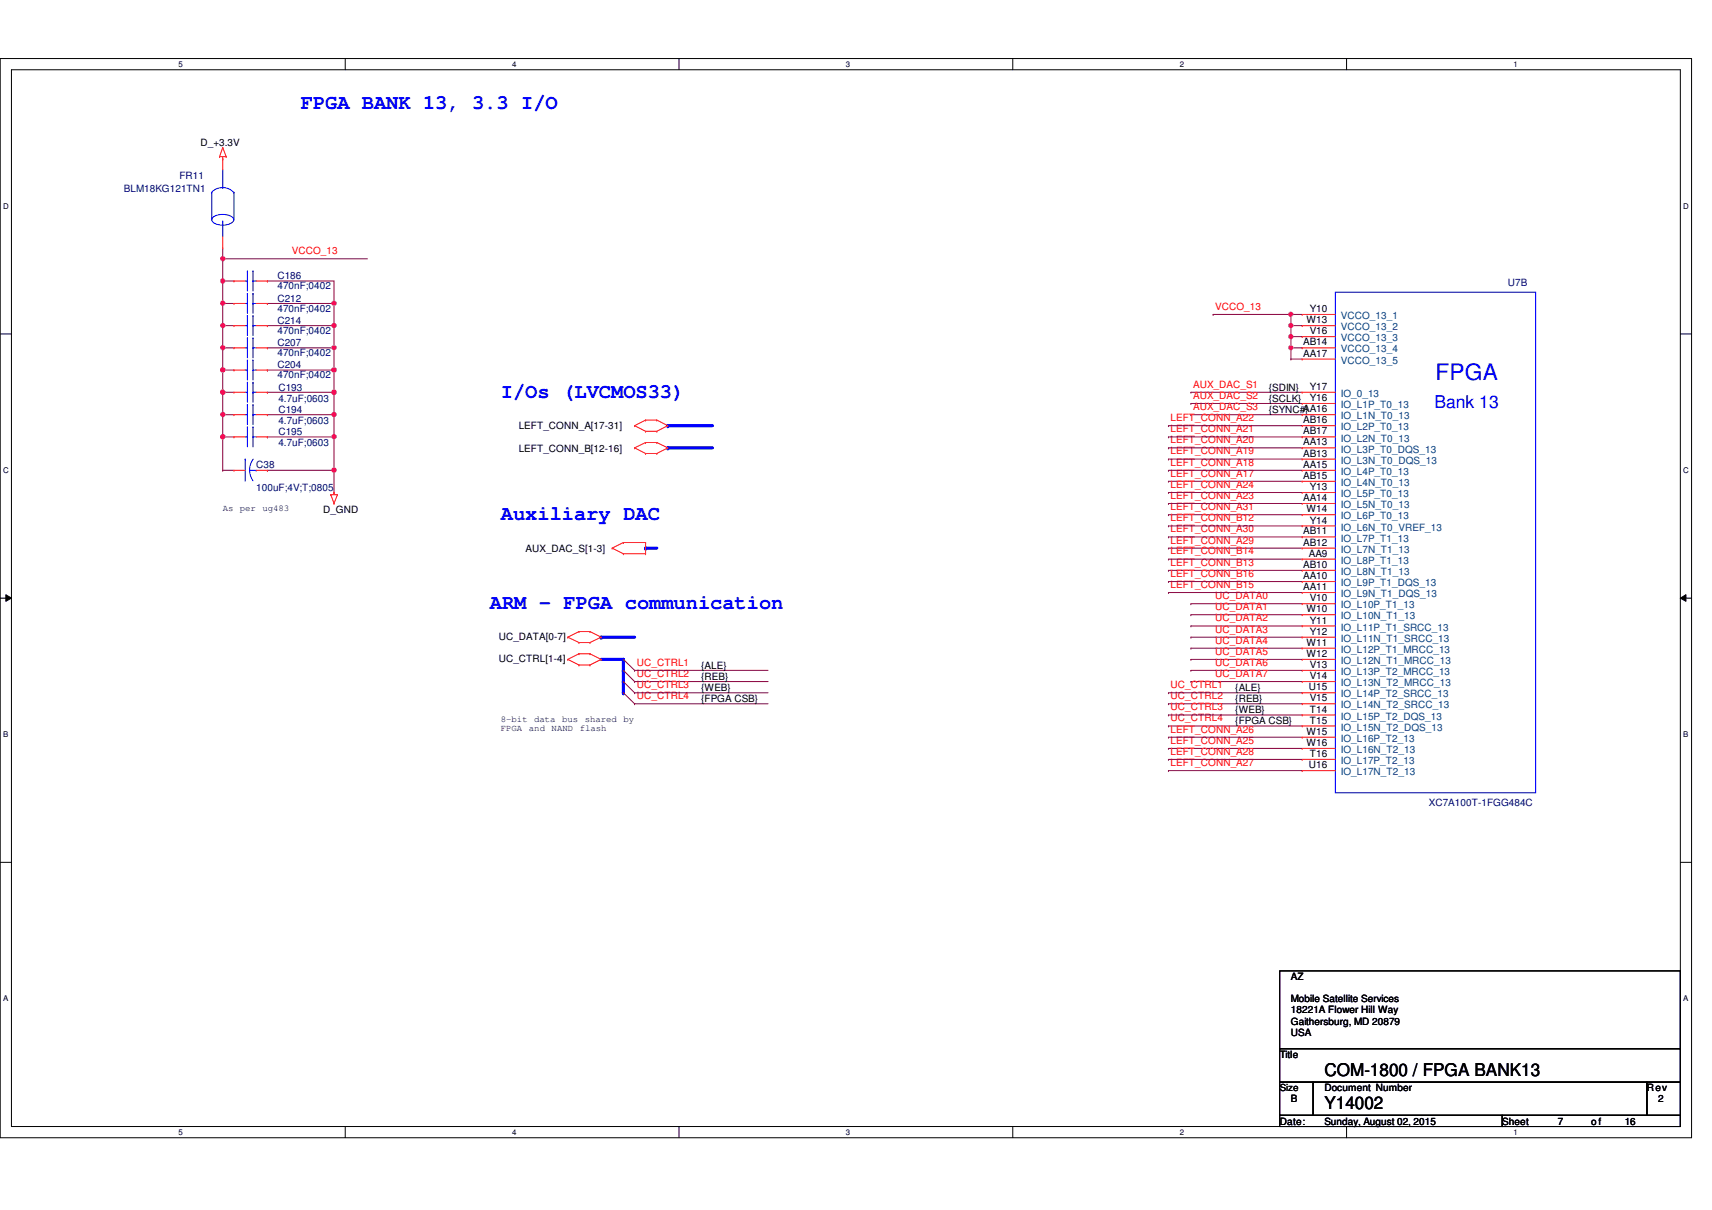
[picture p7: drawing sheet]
<svg xmlns="http://www.w3.org/2000/svg" width="297mm" height="210mm" viewBox="0 0 297 210" stroke-linecap="round" stroke-linejoin="round" font-family="sans-serif">
<path d="M0 10.2h293.5v187.2h-293.5zM2 12.1h289.5v183.4h-289.5z" fill="none" stroke="#000" stroke-width=".17"/>
<g fill="#fff">
<path d="M30.9 10.4h.8v1.5h-.8z"/>
<path d="M30.9 195.7h.8v1.5h-.8z"/>
</g>
<path d="M59.9 10.2v1.9M59.9 195.5v1.9" fill="none" stroke="#000" stroke-width=".17"/>
<g fill="#fff">
<path d="M88.9 10.4h.7v1.5h-.7z"/>
<path d="M88.9 195.7h.7v1.5h-.7z"/>
</g>
<path d="M117.8 10.2v1.9M117.8 195.5v1.9" fill="none" stroke="#000" stroke-width=".17"/>
<g fill="#fff">
<path d="M146.8 10.4h.7v1.5h-.7z"/>
<path d="M146.8 195.7h.7v1.5h-.7z"/>
</g>
<path d="M175.7 10.2v1.9M175.7 195.5v1.9" fill="none" stroke="#000" stroke-width=".17"/>
<g fill="#fff">
<path d="M204.7 10.4h.7v1.5h-.7z"/>
<path d="M204.7 195.7h.7v1.5h-.7z"/>
</g>
<path d="M233.6 10.2v1.9M233.6 195.5v1.9" fill="none" stroke="#000" stroke-width=".17"/>
<g fill="#fff">
<path d="M262.6 10.4h.8v1.5h-.8z"/>
<path d="M262.6 195.7h.8v1.5h-.8z"/>
<path d="M.5 35h1v1.5h-1z"/>
<path d="M292.1 35h.9v1.5h-.9z"/>
<path d="M.5 80.9h1v1.5h-1z"/>
<path d="M292.1 80.9h.9v1.5h-.9z"/>
</g>
<path d="M0 58h2M291.5 58h2" fill="none" stroke="#000" stroke-width=".17"/>
<g fill="#fff">
<path d="M.5 126.7h.9v1.5h-.9z"/>
<path d="M292.1 126.7h.8v1.5h-.8z"/>
</g>
<path d="M0 103.8h2M1 103.2l1 .6-1 .6zM291.5 103.8l1-.6v1.2zM291.5 103.8h2" fill="none" stroke="#000" stroke-width=".17"/>
<path d="M1 103.2l1 .6-1 .6zM291.5 103.8l1-.6v1.2z" fill="#000"/>
<g fill="#fff">
<path d="M.5 172.6h.9v1.5h-.9z"/>
<path d="M292.1 172.6h.8v1.5h-.8z"/>
</g>
<path d="M0 149.6h2M291.5 149.6h2" fill="none" stroke="#000" stroke-width=".17"/>
<path d="M38.6 56.5h.1M38.6 56.5h2M46.4 48.8h.1M46.4 56.5h.1M46.4 56.5h11.6M46.4 48.8h11.6M58 56.5h.1M58 52.7v3.8M38.6 60.4h.1M38.6 60.4h2M46.4 60.4h.1M46.4 60.4h11.6" fill="none" stroke="#800040" stroke-width=".17"/>
<circle cx="58" cy="56.5" r=".37" fill="#f0f"/>
<circle cx="58" cy="56.5" r=".37" fill="none" stroke="#f0f" stroke-width=".17"/>
<path d="M38.6 48.8h.1M38.6 48.8h2" fill="none" stroke="#800040" stroke-width=".17"/>
<circle cx="38.6" cy="48.8" r=".38" fill="#f0f"/>
<circle cx="38.6" cy="48.8" r=".38" fill="none" stroke="#f0f" stroke-width=".17"/>
<path d="M38.6 56.5v3.9M38.6 60.4h.1" fill="none" stroke="#800040" stroke-width=".17"/>
<circle cx="38.7" cy="60.3" r=".37" fill="#f0f"/>
<circle cx="38.7" cy="60.3" r=".37" fill="none" stroke="#f0f" stroke-width=".17"/>
<path d="M38.6 56.5h.1M38.6 52.7v3.8" fill="none" stroke="#800040" stroke-width=".17"/>
<circle cx="38.7" cy="56.5" r=".37" fill="#f0f"/>
<circle cx="38.7" cy="56.5" r=".37" fill="none" stroke="#f0f" stroke-width=".17"/>
<path d="M38.6 68.1h.1M38.6 64.2v3.9" fill="none" stroke="#800040" stroke-width=".17"/>
<circle cx="38.7" cy="64.2" r=".37" fill="#f0f"/>
<circle cx="38.7" cy="64.2" r=".37" fill="none" stroke="#f0f" stroke-width=".17"/>
<circle cx="38.6" cy="68.1" r=".38" fill="#f0f"/>
<circle cx="38.6" cy="68.1" r=".38" fill="none" stroke="#f0f" stroke-width=".17"/>
<path d="M38.6 44.9h.1M38.6 52.7h.1M38.6 43v1.9M38.6 52.7h2M46.4 52.7h.1M46.4 52.7h11.6" fill="none" stroke="#800040" stroke-width=".17"/>
<circle cx="58" cy="52.6" r=".38" fill="#f0f"/>
<circle cx="58" cy="52.6" r=".38" fill="none" stroke="#f0f" stroke-width=".17"/>
<path d="M58 68.1h.1M58 64.2v3.9" fill="none" stroke="#800040" stroke-width=".17"/>
<circle cx="58" cy="64.2" r=".37" fill="#f0f"/>
<circle cx="58" cy="64.2" r=".37" fill="none" stroke="#f0f" stroke-width=".17"/>
<circle cx="58" cy="68.1" r=".38" fill="#f0f"/>
<circle cx="58" cy="68.1" r=".38" fill="none" stroke="#f0f" stroke-width=".17"/>
<path d="M224 54.6h.1M224 56.5h.1M224 58.4h.1M224 54.6h1.9M224 56.5h1.9M224 58.4h1.9M224 58.4v2M224 60.4h.1M224 60.4h1.9" fill="none" stroke="#800040" stroke-width=".17"/>
<circle cx="223.9" cy="58.4" r=".38" fill="#f0f"/>
<circle cx="223.9" cy="58.4" r=".38" fill="none" stroke="#f0f" stroke-width=".17"/>
<path d="M58 52.7h.1M58 48.8v3.9M224 60.4h.1M224 60.4v1.9" fill="none" stroke="#800040" stroke-width=".17"/>
<circle cx="224" cy="60.3" r=".37" fill="#f0f"/>
<circle cx="224" cy="60.3" r=".37" fill="none" stroke="#f0f" stroke-width=".17"/>
<path d="M58 75.8v5.8M224 62.3h.1M224 62.3h1.9M58 81.6h.1" fill="none" stroke="#800040" stroke-width=".17"/>
<circle cx="58" cy="81.6" r=".38" fill="#f0f"/>
<circle cx="58" cy="81.6" r=".38" fill="none" stroke="#f0f" stroke-width=".17"/>
<path d="M46.4 75.8h.1M46.4 75.8h11.6" fill="none" stroke="#800040" stroke-width=".17"/>
<circle cx="58" cy="75.8" r=".37" fill="#f0f"/>
<circle cx="58" cy="75.8" r=".37" fill="none" stroke="#f0f" stroke-width=".17"/>
<path d="M38.6 75.8h.1M38.6 64.2h.1M38.6 75.8h2M38.6 64.2h2M46.4 64.2h.1M46.4 68.1h.1M46.4 64.2h11.6M46.4 68.1h11.6" fill="none" stroke="#800040" stroke-width=".17"/>
<circle cx="58" cy="68.1" r=".38" fill="#f0f"/>
<circle cx="58" cy="68.1" r=".38" fill="none" stroke="#f0f" stroke-width=".17"/>
<path d="M38.6 68.1h.1M38.6 68.1h2" fill="none" stroke="#800040" stroke-width=".17"/>
<circle cx="38.6" cy="68.1" r=".38" fill="#f0f"/>
<circle cx="38.6" cy="68.1" r=".38" fill="none" stroke="#f0f" stroke-width=".17"/>
<path d="M46.4 72h.1M46.4 72h11.6" fill="none" stroke="#800040" stroke-width=".17"/>
<circle cx="58" cy="71.9" r=".38" fill="#f0f"/>
<circle cx="58" cy="71.9" r=".38" fill="none" stroke="#f0f" stroke-width=".17"/>
<path d="M38.6 72h.1M38.6 75.8h.1M38.6 72h2M38.6 75.8v5.8M58 75.8h.1M58 72h.1M58 68.1v7.7" fill="none" stroke="#800040" stroke-width=".17"/>
<circle cx="38.7" cy="75.8" r=".37" fill="#f0f"/>
<circle cx="38.7" cy="75.8" r=".37" fill="none" stroke="#f0f" stroke-width=".17"/>
<path d="M38.6 72h.1M38.6 68.1v3.9" fill="none" stroke="#800040" stroke-width=".17"/>
<circle cx="38.6" cy="71.9" r=".38" fill="#f0f"/>
<circle cx="38.6" cy="71.9" r=".38" fill="none" stroke="#f0f" stroke-width=".17"/>
<path d="M224 56.5h.1M224 56.5v1.9M38.6 81.6h.1M38.6 81.6h2M46.4 81.6h.1M46.4 81.6h11.6" fill="none" stroke="#800040" stroke-width=".17"/>
<circle cx="224" cy="56.5" r=".37" fill="#f0f"/>
<circle cx="224" cy="56.5" r=".37" fill="none" stroke="#f0f" stroke-width=".17"/>
<path d="M224 54.6h.1M224 54.6v1.9M38.6 64.2h.1M38.6 60.4v3.8" fill="none" stroke="#800040" stroke-width=".17"/>
<circle cx="38.7" cy="64.2" r=".37" fill="#f0f"/>
<circle cx="38.7" cy="64.2" r=".37" fill="none" stroke="#f0f" stroke-width=".17"/>
<path d="M58 64.2h.1M58 60.4v3.8" fill="none" stroke="#800040" stroke-width=".17"/>
<circle cx="58" cy="64.2" r=".37" fill="#f0f"/>
<circle cx="58" cy="64.2" r=".37" fill="none" stroke="#f0f" stroke-width=".17"/>
<path d="M38.6 75.8h.1M38.6 72v3.8" fill="none" stroke="#800040" stroke-width=".17"/>
<circle cx="38.7" cy="75.8" r=".37" fill="#f0f"/>
<circle cx="38.7" cy="75.8" r=".37" fill="none" stroke="#f0f" stroke-width=".17"/>
<path d="M38.6 52.7h.1M38.6 48.8v3.9M58 85.5h.1M58 81.6v3.9" fill="none" stroke="#800040" stroke-width=".17"/>
<circle cx="38.6" cy="52.6" r=".38" fill="#f0f"/>
<circle cx="38.6" cy="52.6" r=".38" fill="none" stroke="#f0f" stroke-width=".17"/>
<path d="M58 56.5v3.9M58 60.4h.1" fill="none" stroke="#800040" stroke-width=".17"/>
<circle cx="58" cy="60.3" r=".37" fill="#f0f"/>
<circle cx="58" cy="60.3" r=".37" fill="none" stroke="#f0f" stroke-width=".17"/>
<path d="M38.6 44.9h.1M38.6 44.9h25.2" fill="none" stroke="#800040" stroke-width=".17"/>
<circle cx="38.7" cy="44.9" r=".37" fill="#f0f"/>
<circle cx="38.7" cy="44.9" r=".37" fill="none" stroke="#f0f" stroke-width=".17"/>
<path d="M38.6 48.8h.1M38.6 44.9v3.9M210.5 54.6h.1M210.5 54.6h13.5" fill="none" stroke="#800040" stroke-width=".17"/>
<circle cx="224" cy="54.5" r=".37" fill="#f0f"/>
<circle cx="224" cy="54.5" r=".37" fill="none" stroke="#f0f" stroke-width=".17"/>
<path d="M115.9 77.7h7.7" fill="none" stroke="#00f" stroke-width=".55"/>
<circle cx="115.9" cy="77.7" r=".28" fill="#00f"/>
<path d="M115.9 73.9h7.7" fill="none" stroke="#00f" stroke-width=".55"/>
<circle cx="115.9" cy="73.9" r=".28" fill="#00f"/>
<path d="M202.7 95.1h.1M202.7 93.2h.1M202.7 83.5h.1M202.7 81.6h.1M202.7 95.1h23.2M202.7 93.2h23.2M202.7 83.5h23.2M202.7 81.6h23.2" fill="none" stroke="#800040" stroke-width=".17"/>
<path d="M112 95.1h2" fill="none" stroke="#00f" stroke-width=".55"/>
<circle cx="112" cy="95.1" r=".28" fill="#00f"/>
<g fill="none" stroke="#800040" stroke-width=".17">
<path d="M206.6 68.1h.1M206.6 70h.1M206.6 72h.1M206.6 68.1h19.3M206.6 70h19.3M206.6 72h19.3M110.1 118.3h.1M110.1 116.3h.1M110.1 118.3h23.2M110.1 116.3h23.2M110.1 122.1h.1M110.1 120.2h.1"/>
<path d="M110.1 122.1h23.2M110.1 120.2h23.2"/>
</g>
<path d="M104.3 110.6h5.8" fill="none" stroke="#00f" stroke-width=".55"/>
<circle cx="104.3" cy="110.6" r=".28" fill="#00f"/>
<path d="M104.3 114.4h3.9" fill="none" stroke="#00f" stroke-width=".55"/>
<circle cx="108.2" cy="114.4" r=".28" fill="#00f"/>
<path d="M108.2 114.4v1.9" fill="none" stroke="#00f" stroke-width=".55"/>
<circle cx="108.2" cy="116.3" r=".28" fill="#00f"/>
<path d="M108.2 116.3v2" fill="none" stroke="#00f" stroke-width=".55"/>
<circle cx="108.2" cy="118.3" r=".28" fill="#00f"/>
<path d="M108.2 118.3v1.9" fill="none" stroke="#00f" stroke-width=".55"/>
<circle cx="108.2" cy="120.2" r=".28" fill="#00f"/>
<g fill="none" stroke="#800040" stroke-width=".17">
<path d="M202.7 79.7h.1M202.7 77.7h.1M202.7 75.8h.1M202.7 73.9h.1M202.7 79.7h23.2M202.7 77.7h23.2M202.7 75.8h23.2M202.7 73.9h23.2M202.7 89.3h.1M202.7 87.4h.1M202.7 85.5h.1M202.7 99h.1"/>
<path d="M202.7 97h.1M202.7 91.3h.1M202.7 89.3h23.2M202.7 87.4h23.2M202.7 85.5h23.2M202.7 99h23.2M202.7 97h23.2M202.7 91.3h23.2M108.2 114.4h.1M108.2 116.3h.1M108.2 118.3h.1M108.2 114.4l1.9 1.9"/>
<path d="M108.2 116.3l1.9 2M108.2 118.3l1.9 1.9M202.7 102.8h.1M202.7 100.9h.1M202.7 102.8h23.2M202.7 100.9h23.2M206.6 104.8h.1M206.6 106.7h.1M206.6 108.6h.1M206.6 110.6h.1M206.6 112.5h.1M206.6 114.4h.1"/>
<path d="M206.6 116.3h.1M206.6 118.3h.1M206.6 104.8h19.3M206.6 106.7h19.3M206.6 108.6h19.3M206.6 110.6h19.3M206.6 112.5h19.3M206.6 114.4h19.3M206.6 116.3h19.3M206.6 118.3h19.3M108.2 120.2h.1M108.2 120.2l1.9 1.9"/>
<path d="M202.7 122.1h.1M202.7 120.2h.1M202.7 126h.1M202.7 124.1h.1M202.7 129.9h.1M202.7 127.9h.1M202.7 133.7h.1M202.7 131.8h.1M202.7 122.1h23.2M202.7 120.2h23.2M202.7 126h23.2M202.7 124.1h23.2"/>
<path d="M202.7 129.9h23.2M202.7 127.9h23.2M202.7 133.7h23.2M202.7 131.8h23.2"/>
</g>
<g fill="none" stroke="#f00" stroke-width=".17">
<path d="M38.1 27.2h.1M38.1 27.2h1.1M38.6 27.6h.1M38.6 25.6h.1M38.6 27.2v2.3M38.6 25.6l-.5 1.6M38.6 25.6l.6 1.6M39.2 27.2h.1M38.6 43h.1M38.6 41.1v1.9M40.6 56.5h.1M40.6 52.7h.1"/>
<path d="M40.6 48.8h.1M40.6 56.5h1.9M40.6 52.7h1.9M40.6 48.8h1.9M44.4 56.5h2M44.4 52.7h2M44.4 48.8h2M46.4 56.5h.1M46.4 52.7h.1M46.4 48.8h.1M225.9 54.6h.1M225.9 56.5h.1"/>
<path d="M225.9 58.4h.1M225.9 56.5h5.8M225.9 54.6h5.8M225.9 58.4h5.8M40.6 60.4h.1M40.6 75.8h.1M40.6 64.2h.1M40.6 68.1h.1M40.6 72h.1M40.6 60.4h1.9M40.6 68.1h1.9M40.6 72h1.9"/>
<path d="M40.6 75.8h1.9M40.6 64.2h1.9M44.4 60.4h2M44.4 68.1h2M44.4 72h2M44.4 75.8h2M44.4 64.2h2M46.4 60.4h.1M46.4 75.8h.1M46.4 64.2h.1M46.4 68.1h.1M46.4 72h.1"/>
<path d="M110.1 77.7h.1M110.1 73.9h.1M110.1 77.7l1.9 1M110.1 73.9l1.9 .9M112 78.7h.1M112 76.8h.1M112 74.8h.1M112 72.9h.1M112 78.7h2M112 76.8h2M112 76.8l-1.9 .9M112 74.8h2"/>
<path d="M112 72.9h2M112 72.9l-1.9 1M114 78.7h.1M114 76.8h.1M114 74.8h.1M114 72.9h.1M114 76.8l1.9 .9M114 72.9l1.9 1M115.9 77.7h.1M115.9 73.9h.1M115.9 77.7l-1.9 1M115.9 73.9l-1.9 .9"/>
<path d="M225.9 60.4h.1M225.9 62.3h.1M225.9 68.1h.1M225.9 70h.1M225.9 72h.1M225.9 73.9h.1M225.9 75.8h.1M225.9 77.7h.1M225.9 79.7h.1M225.9 60.4h5.8M225.9 62.3h5.8M225.9 68.1h5.8"/>
<path d="M225.9 70h5.8M225.9 72h5.8M225.9 73.9h5.8M225.9 75.8h5.8M225.9 77.7h5.8M225.9 79.7h5.8M40.6 81.6h.1M40.6 81.6h1.9M44.4 81.6h2M46.4 81.6h.1M57.4 85.9h.1M57.4 85.9h1.1"/>
<path d="M57.4 85.9l.6 1.5M58 85.5h.1M58 87.4h.1M58 85.5v.4M58.5 85.9h.1M58.5 85.9l-.5 1.5M106.2 95.1h.1M106.2 95.1l2 1M108.2 94.1h.1M108.2 96.1h.1M108.2 94.1l-2 1M108.2 94.1h3.8"/>
<path d="M108.2 96.1h3.8M112 94.1h.1M112 96.1h.1M112 94.1v2M225.9 81.6h.1M225.9 83.5h.1M225.9 85.5h.1M225.9 87.4h.1M225.9 89.3h.1M225.9 91.3h.1M225.9 93.2h.1M225.9 95.1h.1"/>
<path d="M225.9 97h.1M225.9 99h.1M225.9 81.6h5.8M225.9 83.5h5.8M225.9 85.5h5.8M225.9 87.4h5.8M225.9 89.3h5.8M225.9 91.3h5.8M225.9 93.2h5.8M225.9 95.1h5.8M225.9 97h5.8M225.9 99h5.8"/>
<path d="M98.5 110.6h.1M98.5 114.4h.1M98.5 110.6l2 .9M98.5 114.4l2 1M100.5 109.6h.1M100.5 111.5h.1M100.5 113.5h.1M100.5 115.4h.1M100.5 109.6l-2 1M100.5 109.6h1.9M100.5 111.5h1.9M100.5 113.5l-2 .9"/>
<path d="M100.5 113.5h1.9M100.5 115.4h1.9M102.4 109.6h.1M102.4 111.5h.1M102.4 113.5h.1M102.4 115.4h.1M102.4 109.6l1.9 1M102.4 113.5l1.9 .9M104.3 110.6h.1M104.3 114.4h.1M104.3 110.6l-1.9 .9M104.3 114.4l-1.9 1"/>
<path d="M225.9 100.9h.1M225.9 102.8h.1M225.9 104.8h.1M225.9 106.7h.1M225.9 108.6h.1M225.9 110.6h.1M225.9 112.5h.1M225.9 114.4h.1M225.9 116.3h.1M225.9 118.3h.1M225.9 100.9h5.8M225.9 102.8h5.8"/>
<path d="M225.9 104.8h5.8M225.9 106.7h5.8M225.9 108.6h5.8M225.9 110.6h5.8M225.9 112.5h5.8M225.9 114.4h5.8M225.9 116.3h5.8M225.9 118.3h5.8M225.9 120.2h.1M225.9 122.1h.1M225.9 124.1h.1M225.9 126h.1"/>
<path d="M225.9 127.9h.1M225.9 129.9h.1M225.9 131.8h.1M225.9 133.7h.1M225.9 120.2h5.8M225.9 122.1h5.8M225.9 124.1h5.8M225.9 126h5.8M225.9 127.9h5.8M225.9 129.9h5.8M225.9 131.8h5.8M225.9 133.7h5.8"/>
</g>
<path d="M222 168.5h69.5v13.5h-69.5zM222 182h69.5v5.8h-69.5zM222 187.8h5.8v5.7h-5.8zM222 193.5h38.6v2h-38.6zM227.8 187.8h57.9v5.7h-57.9zM260.6 193.5h30.9v2h-30.9zM285.7 187.8h5.8v5.7h-5.8z" fill="none" stroke="#000" stroke-width=".17"/>
<g fill="none" stroke="#00f" stroke-width=".17">
<path d="M36.7 33.4a2.61 2.61 0 0 1 3.8 0M36.7 33.4h.1M36.7 33.4v4.8M36.8 37.8a2.93 2.93 0 0 1 3.7 0l.1 .3a1.36 1.36 0 0 1-1.4 .9 2.8 2.8 0 0 1-2.4-.6l-.1-.3zM38.6 38.4h.1M38.6 32.6h.1M38.6 29.5v3.1M38.6 38.4v2.7M40.6 33.4h.1M40.6 33.4v4.8M42.5 56.5h.4M42.5 52.7h.4"/>
<path d="M42.5 48.8h.4M42.9 56.5h.1M42.9 54.8h.1M42.9 52.7h.1M42.9 50.9h.1M42.9 48.8h.1M42.9 47h.1M42.9 58.6h.1M42.9 47v3.5M42.9 50.9v3.5M42.9 54.8v3.5M42.9 58.6v3.5"/>
<path d="M43.9 54.8h.1M43.9 56.5h.1M43.9 50.9h.1M43.9 52.7h.1M43.9 47h.1M43.9 48.8h.1M43.9 58.6h.1M43.9 56.5h.5M43.9 47v3.5M43.9 50.9v3.5M43.9 54.8v3.5M43.9 58.6v3.5"/>
<path d="M43.9 52.7h.5M43.9 48.8h.5M231.7 50.7h34.7v86.9h-34.7zM42.5 79.7h.1M42.5 79.7v3.8M42.5 60.4h.4M42.5 75.8h.4M42.5 64.2h.4M42.5 68.1h.4M42.5 72h.4M42.9 60.4h.1M42.9 75.8h.1"/>
<path d="M42.9 74.1h.1M42.9 64.2h.1M42.9 62.5h.1M42.9 68.1h.1M42.9 66.3h.1M42.9 72h.1M42.9 70.2h.1M42.9 62.5v3.5M42.9 66.3v3.5M42.9 70.2v3.5M42.9 74.1v3.5M43.9 60.4h.1"/>
<path d="M43.9 74.1h.1M43.9 75.8h.1M43.9 62.5h.1M43.9 64.2h.1M43.9 66.3h.1M43.9 68.1h.1M43.9 70.2h.1M43.9 72h.1M43.9 62.5v3.5M43.9 66.3v3.5M43.9 70.2v3.5M43.9 74.1v3.5"/>
<path d="M43.9 60.4h.5M43.9 75.8h.5M43.9 64.2h.5M43.9 68.1h.5M43.9 72h.5M43.9 79.7a3.2 3.2 0 0 0 0 3.7M43.3 81.6h1.1M44.4 81.6h.1"/>
</g>
<circle cx="58" cy="56.5" r=".37" fill="#f0f"/>
<circle cx="58" cy="56.5" r=".37" fill="none" stroke="#f0f" stroke-width=".17"/>
<circle cx="38.6" cy="48.8" r=".38" fill="#f0f"/>
<circle cx="38.6" cy="48.8" r=".38" fill="none" stroke="#f0f" stroke-width=".17"/>
<circle cx="38.7" cy="60.3" r=".37" fill="#f0f"/>
<circle cx="38.7" cy="60.3" r=".37" fill="none" stroke="#f0f" stroke-width=".17"/>
<circle cx="38.7" cy="56.5" r=".37" fill="#f0f"/>
<circle cx="38.7" cy="56.5" r=".37" fill="none" stroke="#f0f" stroke-width=".17"/>
<circle cx="38.7" cy="64.2" r=".37" fill="#f0f"/>
<circle cx="38.7" cy="64.2" r=".37" fill="none" stroke="#f0f" stroke-width=".17"/>
<circle cx="38.6" cy="68.1" r=".38" fill="#f0f"/>
<circle cx="38.6" cy="68.1" r=".38" fill="none" stroke="#f0f" stroke-width=".17"/>
<circle cx="58" cy="52.6" r=".38" fill="#f0f"/>
<circle cx="58" cy="52.6" r=".38" fill="none" stroke="#f0f" stroke-width=".17"/>
<circle cx="58" cy="64.2" r=".37" fill="#f0f"/>
<circle cx="58" cy="64.2" r=".37" fill="none" stroke="#f0f" stroke-width=".17"/>
<circle cx="58" cy="68.1" r=".38" fill="#f0f"/>
<circle cx="58" cy="68.1" r=".38" fill="none" stroke="#f0f" stroke-width=".17"/>
<circle cx="223.9" cy="58.4" r=".38" fill="#f0f"/>
<circle cx="223.9" cy="58.4" r=".38" fill="none" stroke="#f0f" stroke-width=".17"/>
<circle cx="224" cy="60.3" r=".37" fill="#f0f"/>
<circle cx="224" cy="60.3" r=".37" fill="none" stroke="#f0f" stroke-width=".17"/>
<circle cx="58" cy="81.6" r=".38" fill="#f0f"/>
<circle cx="58" cy="81.6" r=".38" fill="none" stroke="#f0f" stroke-width=".17"/>
<circle cx="58" cy="75.8" r=".37" fill="#f0f"/>
<circle cx="58" cy="75.8" r=".37" fill="none" stroke="#f0f" stroke-width=".17"/>
<circle cx="58" cy="68.1" r=".38" fill="#f0f"/>
<circle cx="58" cy="68.1" r=".38" fill="none" stroke="#f0f" stroke-width=".17"/>
<circle cx="38.6" cy="68.1" r=".38" fill="#f0f"/>
<circle cx="38.6" cy="68.1" r=".38" fill="none" stroke="#f0f" stroke-width=".17"/>
<circle cx="58" cy="71.9" r=".38" fill="#f0f"/>
<circle cx="58" cy="71.9" r=".38" fill="none" stroke="#f0f" stroke-width=".17"/>
<circle cx="38.7" cy="75.8" r=".37" fill="#f0f"/>
<circle cx="38.7" cy="75.8" r=".37" fill="none" stroke="#f0f" stroke-width=".17"/>
<circle cx="38.6" cy="71.9" r=".38" fill="#f0f"/>
<circle cx="38.6" cy="71.9" r=".38" fill="none" stroke="#f0f" stroke-width=".17"/>
<circle cx="224" cy="56.5" r=".37" fill="#f0f"/>
<circle cx="224" cy="56.5" r=".37" fill="none" stroke="#f0f" stroke-width=".17"/>
<circle cx="38.7" cy="64.2" r=".37" fill="#f0f"/>
<circle cx="38.7" cy="64.2" r=".37" fill="none" stroke="#f0f" stroke-width=".17"/>
<circle cx="58" cy="64.2" r=".37" fill="#f0f"/>
<circle cx="58" cy="64.2" r=".37" fill="none" stroke="#f0f" stroke-width=".17"/>
<circle cx="38.7" cy="75.8" r=".37" fill="#f0f"/>
<circle cx="38.7" cy="75.8" r=".37" fill="none" stroke="#f0f" stroke-width=".17"/>
<circle cx="38.6" cy="52.6" r=".38" fill="#f0f"/>
<circle cx="38.6" cy="52.6" r=".38" fill="none" stroke="#f0f" stroke-width=".17"/>
<circle cx="58" cy="60.3" r=".37" fill="#f0f"/>
<circle cx="58" cy="60.3" r=".37" fill="none" stroke="#f0f" stroke-width=".17"/>
<circle cx="38.7" cy="44.9" r=".37" fill="#f0f"/>
<circle cx="38.7" cy="44.9" r=".37" fill="none" stroke="#f0f" stroke-width=".17"/>
<circle cx="224" cy="54.5" r=".37" fill="#f0f"/>
<circle cx="224" cy="54.5" r=".37" fill="none" stroke="#f0f" stroke-width=".17"/>
<text font-size="3.9" fill="#00f" x="249.1" y="65.9">FPGA</text>
<g font-size="3.6" fill="#00f">
<text x="52.2" y="18.9">FPGA BANK 13, 3.3 I/O</text>
<text x="86.9" y="69.1">I/Os (LVCMOS33)</text>
<text x="86.9" y="90.3">Auxiliary DAC</text>
<text x="85" y="105.7">ARM - FPGA communication</text>
</g>
<text font-size="3" fill="#00f" x="248.9" y="70.8">Bank 13</text>
<g font-size="3">
<text x="229.8" y="186.6">COM-1800 / FPGA BANK13</text>
<text x="229.8" y="192.4">Y14002</text>
</g>
<g font-size="1.7">
<text x="34.8" y="25.3">D_+3.3V</text>
<text x="226.1" y="59.9">AB14</text>
<text x="226.7" y="56.1">W13</text>
<text x="227.2" y="58">V16</text>
<text x="227.3" y="54.1">Y10</text>
<text x="226.1" y="61.9">AA17</text>
<text x="220.1" y="67.8">{SDIN}</text>
<text x="220.1" y="69.7">{SCLK}</text>
<text x="220.1" y="71.6">{SYNC#}</text>
<text x="226.1" y="71.5">AA16</text>
<text x="227.3" y="67.6">Y17</text>
<text x="227.3" y="69.6">Y16</text>
<text x="90" y="74.5">LEFT_CONN_A[17-31]</text>
<text x="226.1" y="73.4">AB16</text>
<text x="226.1" y="75.4">AB17</text>
<text x="226.1" y="77.3">AA13</text>
<text x="90" y="78.4">LEFT_CONN_B[12-16]</text>
<text x="226.1" y="79.2">AB13</text>
<text x="226.1" y="81.2">AA15</text>
<text x="226.1" y="83.1">AB15</text>
<text x="56" y="89">D_GND</text>
<text x="226.1" y="87">AA14</text>
<text x="226.7" y="88.9">W14</text>
<text x="227.3" y="85">Y13</text>
<text x="91.2" y="95.8">AUX_DAC_S[1-3]</text>
<text x="226.1" y="92.8">AB11</text>
<text x="226.1" y="94.7">AB12</text>
<text x="227.3" y="90.8">Y14</text>
<text x="226.1" y="98.6">AB10</text>
<text x="226.1" y="100.5">AA10</text>
<text x="227.1" y="96.6">AA9</text>
<text x="226.1" y="102.4">AA11</text>
<text x="226.7" y="106.3">W10</text>
<text x="227.2" y="104.4">V10</text>
<text x="86.5" y="111">UC_DATA[0-7]</text>
<text x="226.7" y="112.1">W11</text>
<text x="227.3" y="108.2">Y11</text>
<text x="227.3" y="110.2">Y12</text>
<text x="86.5" y="114.9">UC_CTRL[1-4]</text>
<text x="121.7" y="117.9">{REB}</text>
<text x="121.7" y="116">{ALE}</text>
<text x="121.7" y="119.9">{WEB}</text>
<text x="214.3" y="119.9">{ALE}</text>
<text x="226.7" y="114">W12</text>
<text x="227.1" y="119.8">U15</text>
<text x="227.2" y="115.9">V13</text>
<text x="227.2" y="117.9">V14</text>
<text x="121.7" y="121.8">{FPGA CSB}</text>
<text x="214.3" y="121.8">{REB}</text>
<text x="214.3" y="125.7">{FPGA CSB}</text>
<text x="214.3" y="123.7">{WEB}</text>
<text x="227.2" y="121.7">V15</text>
<text x="227.3" y="123.7">T14</text>
<text x="227.3" y="125.6">T15</text>
<text x="226.7" y="127.5">W15</text>
<text x="226.7" y="129.5">W16</text>
<text x="227.3" y="131.4">T16</text>
<text x="227.1" y="133.3">U16</text>
<text x="224" y="170.1">AZ</text>
<text x="224" y="173.9">Mobile Satellite Services</text>
<text x="224" y="175.9">18221A Flower Hill Way</text>
<text x="224" y="177.8">Gaithersburg, MD 20879</text>
<text x="224" y="179.7">USA</text>
<text x="222" y="183.6">Title</text>
<text x="222" y="189.3">Size</text>
<text x="224" y="191.3">B</text>
<text x="229.8" y="189.4">Document Number</text>
<text x="285.7" y="189.4">Rev</text>
<text x="287.7" y="191.3">2</text>
<text x="222" y="195.2">Date:</text>
<text x="229.8" y="195.2">Sunday, August 02, 2015</text>
<text x="260.6" y="195.2">Sheet</text>
<text x="270.3" y="195.2">7</text>
<text x="276.1" y="195.2">of</text>
<text x="281.9" y="195.2">16</text>
</g>
<g font-size="1.7" fill="#000080">
<text x="21.5" y="33.4">BLM18KG121TN1</text>
<text x="31.2" y="31.1">FR11</text>
<text x="48.1" y="52.3">C212</text>
<text x="48.1" y="48.5">C186</text>
<text x="48.1" y="50.2">470nF;0402</text>
<text x="261.6" y="49.6">U7B</text>
<text x="48.1" y="56.2">C214</text>
<text x="48.1" y="57.9">470nF;0402</text>
<text x="48.1" y="54.1">470nF;0402</text>
<text x="48.1" y="60">C207</text>
<text x="48.1" y="61.8">470nF;0402</text>
<text x="48.1" y="63.9">C204</text>
<text x="48.1" y="65.7">470nF;0402</text>
<text x="48.3" y="67.8">C193</text>
<text x="48.3" y="69.7">4.7uF;0603</text>
<text x="48.3" y="71.6">C194</text>
<text x="48.3" y="75.5">C195</text>
<text x="48.3" y="77.4">4.7uF;0603</text>
<text x="48.3" y="73.6">4.7uF;0603</text>
<text x="44.4" y="81.3">C38</text>
<text x="44.4" y="85.1">100uF;4V;T;0805</text>
<text x="247.9" y="140">XC7A100T-1FGG484C</text>
</g>
<g font-size="1.7" fill="#f00">
<text x="50.6" y="44.1">VCCO_13</text>
<text x="210.9" y="53.8">VCCO_13</text>
<text x="207" y="67.3">AUX_DAC_S1</text>
<text x="207" y="69.2">AUX_DAC_S2</text>
<text x="207" y="71.2">AUX_DAC_S3</text>
<text x="203.1" y="76.9">LEFT_CONN_A20</text>
<text x="203.1" y="75">LEFT_CONN_A21</text>
<text x="203.1" y="73.1">LEFT_CONN_A22</text>
<text x="203.1" y="82.7">LEFT_CONN_A17</text>
<text x="203.1" y="80.8">LEFT_CONN_A18</text>
<text x="203.1" y="78.9">LEFT_CONN_A19</text>
<text x="203.1" y="88.5">LEFT_CONN_A31</text>
<text x="203.1" y="86.6">LEFT_CONN_A23</text>
<text x="203.1" y="84.7">LEFT_CONN_A24</text>
<text x="203.1" y="94.3">LEFT_CONN_A29</text>
<text x="203.1" y="92.4">LEFT_CONN_A30</text>
<text x="203.1" y="90.5">LEFT_CONN_B12</text>
<text x="203.1" y="98.2">LEFT_CONN_B13</text>
<text x="203.1" y="96.2">LEFT_CONN_B14</text>
<text x="203.1" y="100.1">LEFT_CONN_B16</text>
<text x="203.1" y="102">LEFT_CONN_B15</text>
<text x="210.9" y="104">UC_DATA0</text>
<text x="210.9" y="105.9">UC_DATA1</text>
<text x="210.9" y="107.8">UC_DATA2</text>
<text x="210.9" y="109.8">UC_DATA3</text>
<text x="210.9" y="111.7">UC_DATA4</text>
<text x="210.9" y="113.6">UC_DATA5</text>
<text x="110.5" y="117.5">UC_CTRL2</text>
<text x="110.5" y="115.5">UC_CTRL1</text>
<text x="110.5" y="119.4">UC_CTRL3</text>
<text x="203.1" y="119.4">UC_CTRL1</text>
<text x="210.9" y="115.5">UC_DATA6</text>
<text x="210.9" y="117.5">UC_DATA7</text>
<text x="110.5" y="121.3">UC_CTRL4</text>
<text x="203.1" y="121.3">UC_CTRL2</text>
<text x="203.1" y="125.2">UC_CTRL4</text>
<text x="203.1" y="123.3">UC_CTRL3</text>
<text x="203.1" y="129.1">LEFT_CONN_A25</text>
<text x="203.1" y="127.1">LEFT_CONN_A26</text>
<text x="203.1" y="131">LEFT_CONN_A28</text>
<text x="203.1" y="132.9">LEFT_CONN_A27</text>
</g>
<g font-size="1.7" fill="#004080">
<text x="232.7" y="55.4">VCCO_13_1</text>
<text x="232.7" y="57.3">VCCO_13_2</text>
<text x="232.7" y="59.2">VCCO_13_3</text>
<text x="232.7" y="61.2">VCCO_13_4</text>
<text x="232.7" y="63.1">VCCO_13_5</text>
<text x="232.7" y="68.9">IO_0_13</text>
<text x="232.7" y="70.8">IO_L1P_T0_13</text>
<text x="232.7" y="72.8">IO_L1N_T0_13</text>
<text x="232.7" y="74.7">IO_L2P_T0_13</text>
<text x="232.7" y="76.6">IO_L2N_T0_13</text>
<text x="232.7" y="78.5">IO_L3P_T0_DQS_13</text>
<text x="232.7" y="80.5">IO_L3N_T0_DQS_13</text>
<text x="232.7" y="82.4">IO_L4P_T0_13</text>
<text x="232.7" y="84.3">IO_L4N_T0_13</text>
<text x="232.7" y="86.3">IO_L5P_T0_13</text>
<text x="232.7" y="88.2">IO_L5N_T0_13</text>
<text x="232.7" y="90.1">IO_L6P_T0_13</text>
<text x="232.7" y="92.1">IO_L6N_T0_VREF_13</text>
<text x="232.7" y="94">IO_L7P_T1_13</text>
<text x="232.7" y="95.9">IO_L7N_T1_13</text>
<text x="232.7" y="97.8">IO_L8P_T1_13</text>
<text x="232.7" y="99.8">IO_L8N_T1_13</text>
<text x="232.7" y="101.7">IO_L9P_T1_DQS_13</text>
<text x="232.7" y="103.6">IO_L9N_T1_DQS_13</text>
<text x="232.7" y="105.6">IO_L10P_T1_13</text>
<text x="232.7" y="107.5">IO_L10N_T1_13</text>
<text x="232.7" y="109.4">IO_L11P_T1_SRCC_13</text>
<text x="232.7" y="111.4">IO_L11N_T1_SRCC_13</text>
<text x="232.7" y="113.3">IO_L12P_T1_MRCC_13</text>
<text x="232.7" y="115.2">IO_L12N_T1_MRCC_13</text>
<text x="232.7" y="117.1">IO_L13P_T2_MRCC_13</text>
<text x="232.7" y="119.1">IO_L13N_T2_MRCC_13</text>
<text x="232.7" y="121">IO_L14P_T2_SRCC_13</text>
<text x="232.7" y="122.9">IO_L14N_T2_SRCC_13</text>
<text x="232.7" y="124.9">IO_L15P_T2_DQS_13</text>
<text x="232.7" y="126.8">IO_L15N_T2_DQS_13</text>
<text x="232.7" y="128.7">IO_L16P_T2_13</text>
<text x="232.7" y="130.7">IO_L16N_T2_13</text>
<text x="232.7" y="132.6">IO_L17P_T2_13</text>
<text x="232.7" y="134.5">IO_L17N_T2_13</text>
</g>
<g font-size="1.6">
<text x="38.6" y="88.6">As per</text>
<text x="45.5" y="88.6">ug483</text>
<text x="86.9" y="125.3">8-bit data</text>
<text x="97.5" y="125.3">bus</text>
<text x="101.5" y="125.3">shared</text>
<text x="108.2" y="125.3">by</text>
<text x="86.9" y="126.9">FPGA</text>
<text x="91.8" y="126.9">and</text>
<text x="95.7" y="126.9">NAND</text>
<text x="100.6" y="126.9">flash</text>
</g>
<g font-size="1.4">
<text x="30.9" y="11.6">5</text>
<text x="88.9" y="11.6">4</text>
<text x="146.8" y="11.6">3</text>
<text x="204.7" y="11.6">2</text>
<text x="262.6" y="11.6">1</text>
<text x=".5" y="36.2">D</text>
<text x="292.1" y="36.2">D</text>
<text x=".5" y="82.1">C</text>
<text x="292.1" y="82.1">C</text>
<text x=".5" y="127.9">B</text>
<text x="292.1" y="127.9">B</text>
<text x=".5" y="173.8">A</text>
<text x="292.1" y="173.8">A</text>
<text x="30.9" y="196.9">5</text>
<text x="88.9" y="196.9">4</text>
<text x="146.8" y="196.9">3</text>
<text x="204.7" y="196.9">2</text>
<text x="262.6" y="196.9">1</text>
</g>
</svg>
